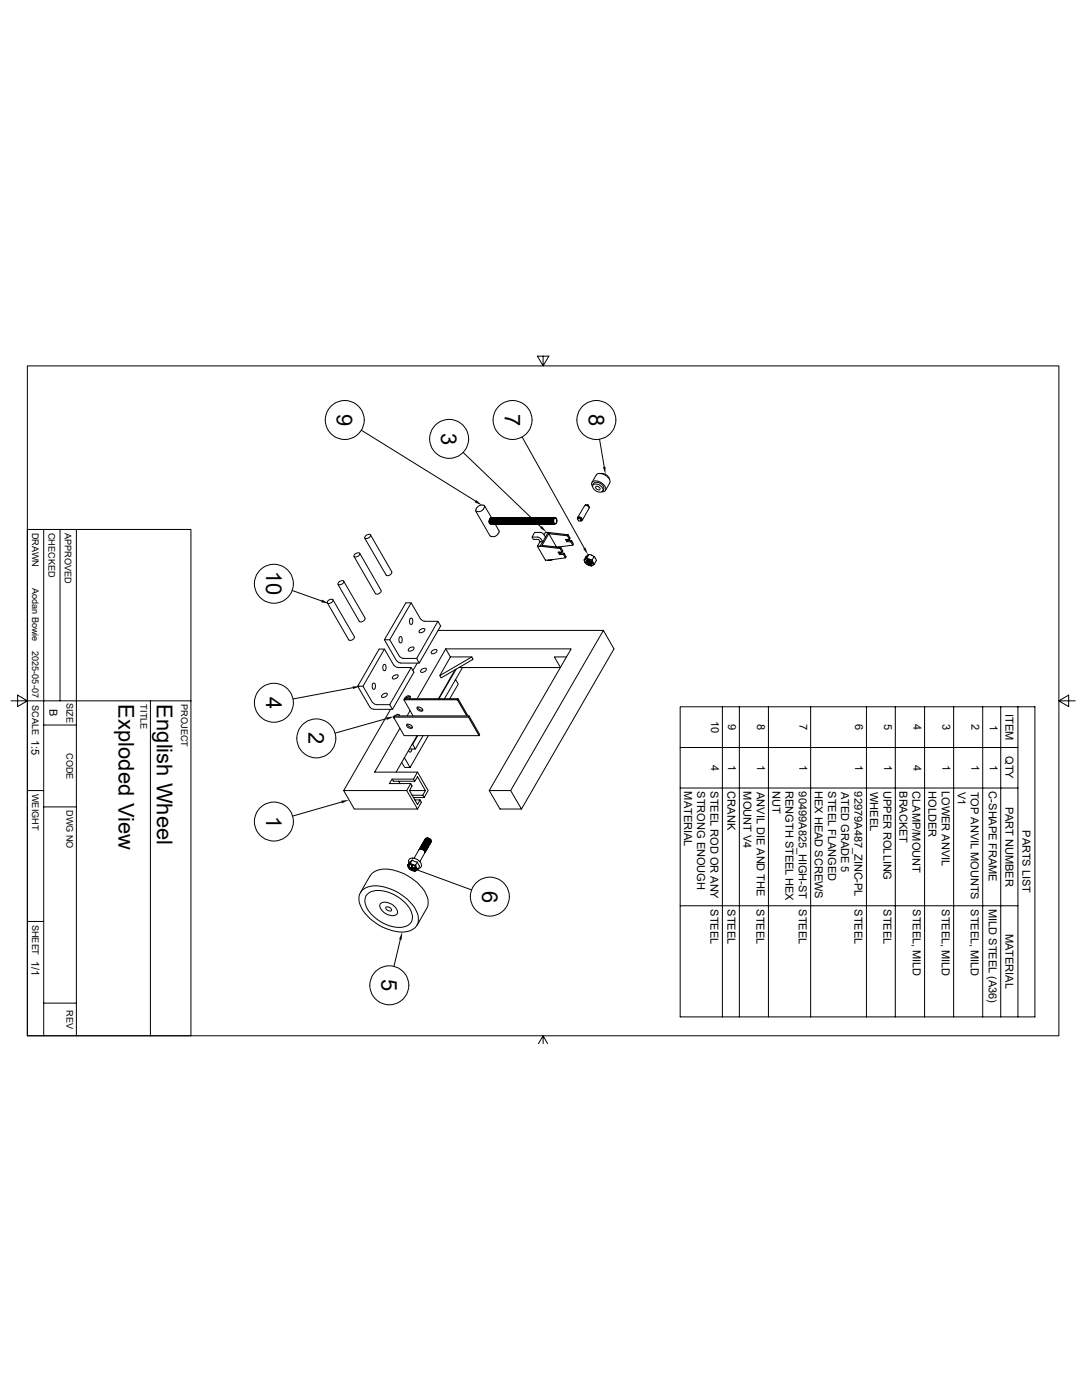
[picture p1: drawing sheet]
<svg xmlns="http://www.w3.org/2000/svg" width="216mm" height="279mm" viewBox="0 0 216 279" stroke-linecap="round" stroke-linejoin="round" font-family="sans-serif">
<g fill="none" stroke="#000" stroke-width=".2">
<path d="M5.5 73h205.8v133.7h-205.8zM108.4 71.1v1.9l-1.2-1.9h2.3l-1.1 1.9M72.1 85.9l22.8 14.1M92.4 90.3l15.5 14.9M104.2 87.2l12.4 22.2M118.1 96.3l.9-1.5a1.49 1.49 0 0 1 2 .2l.7 .7v.7M118.2 97.1a.75 .75 0 0 1 .1-1 .75 .75 0 0 1 1-.1 1.88 1.88 0 0 1 1.6 1.7 .65 .65 0 0 1-.8 .5M118.3 96.8a1.28 1.28 0 0 1 2 1.2 1.24 1.24 0 0 1-1.4 0 1.24 1.24 0 0 1-.6-1.2zM118.4 96.5l-.2 .3M118.5 96.5a1.29 1.29 0 0 1 1.9 1.2M119 97.1a.52 .52 0 0 1 .5 .1 .52 .52 0 0 1 .1 .5 .52 .52 0 0 1-.5-.1 .52 .52 0 0 1-.1-.5zM119.6 87.7l1 5.5"/>
<path d="M119.8 94.5a1.59 1.59 0 0 1 1.8 1M120.5 97.7l-.2 .3M121.7 96.4l-.9 1.5M5.5 105.7h32.6v101h-32.6zM8.7 105.7v101M12 105.7v34.2M15.2 105.7v101M58.3 117.9l5.9 2M65.5 119.8l.6-.2 .3 .1a.78 .78 0 0 1-1.1 .7zM66.4 119.7l4.3 7.3M67.4 116.6l4.3 7.4a.74 .74 0 0 0 1.1-.6M67.6 116.1l.7-.2 .3 .1a.78 .78 0 0 1-1.1 .6z"/>
<path d="M68.6 116l4.3 7.4M70.7 111.1l4.2 7.4M70.8 110.6l.7-.3 .3 .1a.78 .78 0 0 1-1.1 .7zM71.8 110.4l4.2 7.4M72.8 107.4l4.2 7.4a.74 .74 0 0 0 1.1-.6M73 106.9l.6-.3 .3 .1a.78 .78 0 0 1-1.1 .7zM73.9 106.7l4.3 7.4M76 117.9a.74 .74 0 0 1-1.1 .5M94.9 102l2.9 5M95 101.6v.4l.2 .1M95.2 101.3l-.2 .3M95.2 101.3a1.18 1.18 0 0 1 1.4-.4l.1 .1a1.42 1.42 0 0 1-.9 1.1h-.1"/>
<path d="M95.2 102.1h.4M96.7 101l1.4 2.3M97.6 104.1l.1 .3 .3 .2M97.6 103.8v.6l.4 .2M97.6 103.8a.66 .66 0 0 0 .4 .8M97.6 104l.1 .3M97.7 103.7l-.1 .1M97.7 103.5a.72 .72 0 0 0 .4 1.1M97.7 103.5v.3M97.8 106.9l.3 .2M97.9 103.4l-.2 .1M97.9 103.5v.8"/>
<path d="M97.9 103.3h.1M98 104.6h.1M98 103.5v.8M98.1 107.1h.5M98.2 103.3a.72 .72 0 0 0-.4 .7 .72 .72 0 0 0 .5 .6M98.2 103.5v.8M98.2 103.3a.68 .68 0 0 0-.4 .7 .68 .68 0 0 0 .5 .6M98.3 103.3a.74 .74 0 0 0 .1 1.3M98.3 103.3h.1M98.4 103.5l-.1 .4 .1 .4M98.4 103.3a.67 .67 0 0 0-.4 .7 .67 .67 0 0 0 .5 .6M98.5 103.3a.74 .74 0 0 0 .1 1.3"/>
<path d="M98.6 104.6h.1M98.6 103.5l-.1 .4 .1 .4M98.6 103.3a.67 .67 0 0 0-.4 .7 .67 .67 0 0 0 .5 .6M98.7 103.3a.72 .72 0 0 0-.4 .7 .72 .72 0 0 0 .5 .6l.8 1.4-.1 .3M98.8 103.5v.8M98.8 103.3a.67 .67 0 0 0-.5 .7 .67 .67 0 0 0 .5 .6M98.8 103.3a.74 .74 0 0 0 .2 1.3M98.8 103.3h.1M98.9 103.5v.8M98.9 103.3a.69 .69 0 0 0-.3 .7 .69 .69 0 0 0 .4 .6M99.1 103.3a.74 .74 0 0 0 0 1.3M99.1 103.5v.8"/>
<path d="M99.1 103.3a.68 .68 0 0 0-.4 .7 .68 .68 0 0 0 .5 .6M99.1 104.6h.1M99.2 103.3a.72 .72 0 0 0-.4 .7 .72 .72 0 0 0 .5 .6M99.3 103.5l-.1 .4 .1 .4M99.3 103.3a.67 .67 0 0 0-.4 .7 .67 .67 0 0 0 .5 .6M99.4 103.3a.74 .74 0 0 0 .1 1.3M99.5 103.5l-.1 .4 .1 .4M99.5 103.3a.67 .67 0 0 0-.4 .7 .67 .67 0 0 0 .5 .6M99.6 106.3l-.5 .5-.5 .3M99.6 103.3a.72 .72 0 0 0-.4 .7 .72 .72 0 0 0 .5 .6 .68 .68 0 0 1-.5-.6 .68 .68 0 0 1 .5-.7M99.7 103.5v.8M99.8 103.3a.72 .72 0 0 0-.4 .7 .72 .72 0 0 0 .5 .6"/>
<path d="M99.8 103.5v.8M99.8 103.3a.69 .69 0 0 0-.4 .7 .69 .69 0 0 0 .5 .6M100 103.5v.8M100 104.6a.72 .72 0 0 1-.4-.6 .72 .72 0 0 1 .3-.7 .73 .73 0 0 0-.3 .7 .73 .73 0 0 0 .5 .6M100.1 103.3a.72 .72 0 0 0-.4 .7 .72 .72 0 0 0 .5 .6M100.2 103.5l-.1 .4 .1 .4M100.2 103.3a.67 .67 0 0 0-.4 .7 .67 .67 0 0 0 .5 .6M100.2 103.3a.76 .76 0 0 0 .2 1.3M100.2 103.3h.1M100.4 103.5l-.2 .4 .2 .4M100.4 103.3a.67 .67 0 0 0-.5 .7 .67 .67 0 0 0 .6 .6M100.5 103.5v.8"/>
<path d="M100.6 104.6a.72 .72 0 0 1-.5-.6 .72 .72 0 0 1 .4-.7 .71 .71 0 0 0-.4 .7 .71 .71 0 0 0 .5 .6M100.7 103.3a.72 .72 0 0 0-.4 .7 .72 .72 0 0 0 .5 .6M100.7 103.5v.8M100.7 103.3a.69 .69 0 0 0-.4 .7 .69 .69 0 0 0 .5 .6M100.8 103.3a.74 .74 0 0 0 .1 1.3M100.8 103.3h.1M100.9 103.5v.8M100.9 103.3a.68 .68 0 0 0-.4 .7 .68 .68 0 0 0 .5 .6M101 103.3a.72 .72 0 0 0-.4 .7 .72 .72 0 0 0 .5 .6M101 103.5v.4l.1 .4M101.1 103.3a.67 .67 0 0 0-.4 .7 .67 .67 0 0 0 .5 .6M101.1 103.3a.76 .76 0 0 0 .2 1.3"/>
<path d="M101.1 103.3h.1M101.3 103.5v.8M101.3 103.3a.67 .67 0 0 0-.5 .7 .67 .67 0 0 0 .5 .6M101.3 103.3a.74 .74 0 0 0 .2 1.3M101.3 103.3h.1M101.4 103.5v.8M101.4 103.3a.69 .69 0 0 0-.3 .7 .69 .69 0 0 0 .4 .6M101.6 103.3a.72 .72 0 0 0-.4 .7 .72 .72 0 0 0 .4 .6 .7 .7 0 0 1-.4-.6 .7 .7 0 0 1 .4-.7M101.6 103.5v.8M101.7 103.3a.72 .72 0 0 0-.4 .7 .72 .72 0 0 0 .5 .6M101.8 103.5l-.1 .4 .1 .4M101.8 103.3a.68 .68 0 0 0-.4 .7 .68 .68 0 0 0 .5 .6"/>
<path d="M101.9 103.3a.74 .74 0 0 0 0 1.3M101.9 103.5v.4l.1 .4M101.9 104.6h.1M102 103.3a.67 .67 0 0 0-.4 .7 .67 .67 0 0 0 .5 .6M102.1 103.3a.74 .74 0 0 0 .1 1.3 .68 .68 0 0 1-.5-.6 .68 .68 0 0 1 .5-.7M102.2 103.5v.8M102.3 103.3a.72 .72 0 0 0-.4 .7 .72 .72 0 0 0 .5 .6M102.3 103.5v.8M102.3 103.3a.69 .69 0 0 0-.4 .7 .69 .69 0 0 0 .5 .6M102.4 103.3a.74 .74 0 0 0 .1 1.3M102.5 103.5v.8M102.5 103.3a.69 .69 0 0 0-.4 .7 .69 .69 0 0 0 .5 .6"/>
<path d="M102.5 104.6h.1M102.6 103.3a.72 .72 0 0 0-.4 .7 .72 .72 0 0 0 .5 .6M102.7 103.5l-.1 .4 .1 .4M102.7 103.3a.68 .68 0 0 0-.4 .7 .68 .68 0 0 0 .5 .6M102.7 103.3a.74 .74 0 0 0 .2 1.3M102.7 103.3h.1M102.8 103.5l-.1 .4 .2 .4M102.9 103.3a.67 .67 0 0 0-.5 .7 .67 .67 0 0 0 .6 .6M103 103.3a.73 .73 0 0 0-.4 .7 .73 .73 0 0 0 .4 .6M103 103.5v.8M103 103.3a.67 .67 0 0 0-.4 .7 .67 .67 0 0 0 .5 .6M103 104.6h.1"/>
<path d="M103.2 103.3a.72 .72 0 0 0-.4 .7 .72 .72 0 0 0 .5 .6M103.2 103.5v.8M103.2 103.3a.69 .69 0 0 0-.4 .7 .69 .69 0 0 0 .5 .6M103.3 103.3a.74 .74 0 0 0 .1 1.3M103.3 103.3h.1M103.4 103.5v.8M103.4 103.3a.69 .69 0 0 0-.4 .7 .69 .69 0 0 0 .5 .6M103.5 103.3a.72 .72 0 0 0-.4 .7 .72 .72 0 0 0 .5 .6M103.5 103.5v.4l.1 .4M103.5 103.3a.68 .68 0 0 0-.3 .7 .68 .68 0 0 0 .5 .6M103.7 103.3a.76 .76 0 0 0 .1 1.3M103.7 103.5l-.1 .4 .2 .4"/>
<path d="M103.8 103.3a.67 .67 0 0 0-.5 .7 .67 .67 0 0 0 .5 .6M103.8 103.3a.74 .74 0 0 0 .2 1.3M103.9 103.5v.8M103.9 103.3a.67 .67 0 0 0-.4 .7 .67 .67 0 0 0 .5 .6M104.1 103.3a.72 .72 0 0 0-.4 .7 .72 .72 0 0 0 .4 .6 .7 .7 0 0 1-.4-.6 .7 .7 0 0 1 .4-.7M104.1 103.5v.8M104.2 103.3a.72 .72 0 0 0-.4 .7 .72 .72 0 0 0 .5 .6M104.3 103.5v.8M104.3 103.3a.69 .69 0 0 0-.4 .7 .69 .69 0 0 0 .5 .6M104.4 103.3a.74 .74 0 0 0 0 1.3M104.4 103.5v.4l.1 .4M104.4 104.6h.1"/>
<path d="M104.5 103.3a.67 .67 0 0 0-.4 .7 .67 .67 0 0 0 .5 .6M104.6 103.3a.76 .76 0 0 0 0 1.3M104.6 103.5l-.1 .4 .1 .4M104.6 103.3a.67 .67 0 0 0-.4 .7 .67 .67 0 0 0 .5 .6M104.7 103.3a.74 .74 0 0 0 .2 1.3M104.8 103.5v.8M104.8 103.3a.67 .67 0 0 0-.4 .7 .67 .67 0 0 0 .5 .6M104.9 103.3a.71 .71 0 0 0-.4 .7 .71 .71 0 0 0 .5 .6M105 103.5v.8M105 103.3a.69 .69 0 0 0-.4 .7 .69 .69 0 0 0 .5 .6M105 104.6h.1M105.1 103.3a.72 .72 0 0 0-.4 .7 .72 .72 0 0 0 .5 .6"/>
<path d="M105.2 103.5v.8M105.2 103.3a.69 .69 0 0 0-.4 .7 .69 .69 0 0 0 .4 .6M105.3 103.3a.72 .72 0 0 0-.4 .7 .72 .72 0 0 0 .5 .6M105.3 103.5l-.1 .4 .2 .4M105.4 103.3a.67 .67 0 0 0-.5 .7 .67 .67 0 0 0 .6 .6M105.5 103.3a.76 .76 0 0 0 0 1.3M105.5 103.5l-.1 .4 .1 .4M105.5 103.3a.67 .67 0 0 0-.4 .7 .67 .67 0 0 0 .5 .6M105.7 103.3a.72 .72 0 0 0-.4 .7 .72 .72 0 0 0 .4 .6M105.7 103.5v.8M105.7 103.3a.67 .67 0 0 0-.4 .7 .67 .67 0 0 0 .5 .6M105.9 103.5v.8"/>
<path d="M105.9 104.6a.72 .72 0 0 1-.4-.6 .72 .72 0 0 1 .3-.7 .74 .74 0 0 0 .2 1.3M106 103.3a.72 .72 0 0 0-.4 .7 .72 .72 0 0 0 .5 .6M106 103.5v.8M106 103.3a.69 .69 0 0 0-.3 .7 .69 .69 0 0 0 .4 .6M106.1 103.3a.74 .74 0 0 0 .2 1.3M106.1 103.3h.1M106.2 107.2l.2 .5h1.1l.2 .4-.5 .9 1.6 2.8h1.2l.3-.1M106.2 103.5l-.1 .4 .2 .4M106.3 103.3a.67 .67 0 0 0-.5 .7 .67 .67 0 0 0 .5 .6M106.3 103.3a.74 .74 0 0 0 .1 1.3M106.4 103.5l-.1 .4 .1 .4M106.4 104.6h.1"/>
<path d="M106.4 103.3a.67 .67 0 0 0-.4 .7 .67 .67 0 0 0 .5 .6M106.6 103.3a.72 .72 0 0 0-.4 .7 .72 .72 0 0 0 .4 .6M106.6 103.5v.8M106.6 103.3a.67 .67 0 0 0-.4 .7 .67 .67 0 0 0 .5 .6M106.7 103.3a.74 .74 0 0 0 .1 1.3M106.7 103.3h.1M106.8 103.5v.8M106.8 103.3a.69 .69 0 0 0-.4 .7 .69 .69 0 0 0 .4 .6M106.9 103.3a.74 .74 0 0 0 0 1.3M106.9 103.5v.8M106.9 103.3a.69 .69 0 0 0-.3 .7 .69 .69 0 0 0 .4 .6M106.9 104.6h.1"/>
<path d="M107.1 103.3a.72 .72 0 0 0-.4 .7 .72 .72 0 0 0 .4 .6M107.1 103.5l-.1 .4 .1 .4M107.1 103.3a.67 .67 0 0 0-.4 .7 .67 .67 0 0 0 .5 .6M107.2 103.3a.74 .74 0 0 0 .1 1.3M107.3 103.5l-.1 .4 .1 .4M107.3 104.6h.1M107.3 103.3a.67 .67 0 0 0-.4 .7 .67 .67 0 0 0 .5 .6M107.4 103.3a.72 .72 0 0 0-.3 .7 .72 .72 0 0 0 .4 .6 .68 .68 0 0 1-.4-.6 .68 .68 0 0 1 .4-.7M107.5 103.5v.8M107.6 103.3a.72 .72 0 0 0-.4 .7 .72 .72 0 0 0 .5 .6M107.7 103.5v.8M107.7 103.3a.69 .69 0 0 0-.4 .7 .69 .69 0 0 0 .4 .6"/>
<path d="M107.7 109l4.1 .5M107.8 103.5v.8M107.9 104.6a.72 .72 0 0 1-.5-.6 .72 .72 0 0 1 .4-.7 .74 .74 0 0 0 .1 1.3M107.9 103.3a.72 .72 0 0 0-.3 .7 .72 .72 0 0 0 .4 .6M108 103.5l-.1 .4 .1 .4M108 103.3a.67 .67 0 0 0-.4 .7 .67 .67 0 0 0 .5 .6M108.1 103.3a.78 .78 0 0 0 .1 1.3M108.1 103.3h.1M108.2 103.5l-.1 .4 .1 .4M108.2 103.3a.67 .67 0 0 0-.4 .7 .67 .67 0 0 0 .5 .6M108.4 103.5v.8M108.4 104.6a.72 .72 0 0 1-.4-.6 .72 .72 0 0 1 .3-.7 .71 .71 0 0 0-.3 .7 .71 .71 0 0 0 .5 .6"/>
<path d="M108.5 103.3a.72 .72 0 0 0-.4 .7 .72 .72 0 0 0 .5 .6M108.5 103.5v.8M108.5 103.3a.69 .69 0 0 0-.3 .7 .69 .69 0 0 0 .4 .6M108.5 106.7l.3-.4h.5l-.5 .9M108.6 103.3a.74 .74 0 0 0 .2 1.3M108.6 103.3h.1M108.7 103.5v.8M108.7 103.3a.69 .69 0 0 0-.4 .7 .69 .69 0 0 0 .5 .6M108.8 103.3a.72 .72 0 0 0-.3 .7 .72 .72 0 0 0 .4 .6M108.8 107.2l-.6-.8-1.5-.1-.5 .9 1.5 .1 .6 .8h-.6M108.8 107.2l-1.1 1.8h-.5M108.9 103.5l-.1 .4 .1 .4"/>
<path d="M108.9 103.3a.67 .67 0 0 0-.4 .7 .67 .67 0 0 0 .5 .6M109 103.3a.78 .78 0 0 0 .1 1.3M109 103.3h.1M109.1 103.5l-.1 .4 .1 .4M109.1 103.3a.67 .67 0 0 0-.4 .7 .67 .67 0 0 0 .5 .6M109.2 103.3a.74 .74 0 0 0 .1 1.3M109.2 103.3h.1M109.3 103.5v.8M109.3 103.3a.67 .67 0 0 0-.5 .7 .67 .67 0 0 0 .5 .6M109.3 106.3l4.1 .4M109.4 103.3a.72 .72 0 0 0-.4 .7 .72 .72 0 0 0 .5 .6 .7 .7 0 0 1-.4-.6 .7 .7 0 0 1 .3-.7M109.4 103.5v.8"/>
<path d="M109.5 106.5l-1.3 2.3 3.7 .5 .4 .6-.2 .3h-.7l.2 .5M109.6 103.3a.72 .72 0 0 0-.4 .7 .72 .72 0 0 0 .4 .6M109.6 103.5v.8M109.6 103.3a.69 .69 0 0 0-.4 .7 .69 .69 0 0 0 .5 .6M109.7 103.3a.72 .72 0 0 0-.4 .7 .72 .72 0 0 0 .5 .6M109.8 103.5l-.1 .4 .1 .4M109.8 103.3a.67 .67 0 0 0-.4 .7 .67 .67 0 0 0 .5 .6M109.9 103.3a.76 .76 0 0 0 .1 1.3M110 103.5l-.1 .4 .1 .4M110 103.3a.67 .67 0 0 0-.4 .7 .67 .67 0 0 0 .5 .6M110.1 103.3a.72 .72 0 0 0-.4 .7 .72 .72 0 0 0 .5 .6M110.2 103.5v.8"/>
<path d="M110.2 103.3a.67 .67 0 0 0-.5 .7 .67 .67 0 0 0 .5 .6M110.3 103.3a.71 .71 0 0 0-.4 .7 .71 .71 0 0 0 .4 .6M110.3 103.5v.8M110.3 103.3a.69 .69 0 0 0-.4 .7 .69 .69 0 0 0 .5 .6M110.3 104.6h.1M110.4 103.3a.72 .72 0 0 0-.3 .7 .72 .72 0 0 0 .4 .6M110.5 103.5l-.1 .5 .1 .4M110.5 103.3a.69 .69 0 0 0-.4 .7 .69 .69 0 0 0 .5 .6M110.6 103.3a.74 .74 0 0 0 .1 1.3M110.6 103.5l-.1 .6M110.6 103.3h.1M110.7 103.3a.63 .63 0 0 0-.4 .7 .63 .63 0 0 0 .5 .6l.3-.4"/>
<path d="M110.8 103.3a.69 .69 0 0 0 0 1.2l.3-.2v-.5M111 109.2l-1.5-2.7 3.7 .4 .4 .8h-.8l.3 .4h.8l.4 .7-3 .4M111.1 103.8l-.2-.4-.4 .1 .1-.1 .1-.1 .3 .2 .1 .6M111.6 110.2l.2 .2h.8l.3 .7-.1 .2-.4-.6 .2-.3M111.8 110.4l-.2 .3h.8M111.9 109.3l-.1 .2 .3 .7M112.8 111.3l-3.5 .5M113.1 107.7l.1 .2M113.2 106.9l.2-.2 .3 .7-.1 .3M113.9 108.1l.1-.2 .4 .7-.1 .2M114 107.9h-.8l-.1 .2M115.2 103.5h.5"/>
<path d="M115.3 103.4v-.1a.52 .52 0 0 1 .6-.1 .52 .52 0 0 1 .2 .6M115.4 103.3h.5l.2 .5-.1 .2h-.5l-.3-.5zM115.9 103.3l-.2 .2 .3 .5M116.6 101l-1.3 2.3M116.7 101a.55 .55 0 0 1 .6 0 .55 .55 0 0 1 .2 .5l-1.3 2.3M116.8 100.9v-.1h.5l-.1 .2M116.8 111.6a1.21 1.21 0 0 1 1.6 1.1 1.16 1.16 0 0 1-1.7-.9zM117.1 111.8a.7 .7 0 0 0 1 .6M117.2 111.8l-.1 .3 .2 .3 .5 .2 .3-.1a.8 .8 0 0 1-1.1-.4M117.2 111.8a.68 .68 0 0 0 .9 .5M117.2 111.8a.74 .74 0 0 0 .9 .6M117.2 111.8l.4 .3 .5 .2a.74 .74 0 0 1-.9-.5z"/>
<path d="M117.2 112.3l.4 .2M117.3 111.8l-.3 .1 .1 .3 .7 .5M117.3 111.8l.8 .4v.2a.6 .6 0 0 1-.7 .1 .6 .6 0 0 1-.3-.7M117.3 112.2l.4 .2M117.3 100.8l.3 .5M117.3 112.4l.4 .1M117.3 112.1l.5 .3M117.4 112l.4 .3M117.4 111.8l.6 .3M117.4 111.9l.5 .3M117.5 110.7l-.2 .1a1.34 1.34 0 0 0-.7 1.2 1.44 1.44 0 0 0 1.7 .8l.3-.2M117.5 110.7l-.4 .6-.6 .5"/>
<path d="M117.5 110.7l1 .4M117.5 111.8l.4 .3M118.1 112.5a.74 .74 0 0 1-1.1-.6 .78 .78 0 0 1 1.1 .7M118.5 111.1l-.3 .7-1.1-.5M118.5 111.1l.5 .7-.4 .8-.4-.8M2.2 139.9h3.3l-2-1.2v2.3l2-1.1h32.6M30 139.9v66.8M65.3 120.3l4.3 7.4M70.4 137.2l-11.9 2.3M70.7 127.1a.74 .74 0 0 1-1.1 .6M71.4 136.9l2.4 4.2 .5 .4h.2M74.3 136.5l.3-.2a.76 .76 0 0 1 0 1.3 .86 .86 0 0 1-.3-1.1z"/>
<path d="M76.3 138.6l.7-.3 .3 .1a.78 .78 0 0 1-1.1 .7zM76.5 132.8l.2-.2a.76 .76 0 0 1 0 1.3 .86 .86 0 0 1-.2-1.1zM76.7 127.7l2.4 4.2M76.7 129.5l-4.3 7.4 1.9 3.3M78.5 134.9l.6-.2h.3a.78 .78 0 0 1-1.1 .7zM78.6 132.8l-1.9-3.3h-1.1l-4.2 7.4h1M78.6 132.8l.5 .3 .3 .1M79.2 131.9l.4 .3 .3 .1M79.4 133.2h2.6l.6 1-4.3 7.4h-3.7M79.7 127.2l.2-.2a.76 .76 0 0 1 0 1.3 .86 .86 0 0 1-.2-1.1zM80.4 131.4h2.7M80.6 139.7h10.7"/>
<path d="M80.7 139.4v.1M80.9 139.4l.5-.3h.5h-.5l-.5 .4M81.7 129.4l.6-.3 .3 .1a.78 .78 0 0 1-1.1 .7zM81.8 123.5l.2-.1a.76 .76 0 0 1 0 1.2 .86 .86 0 0 1-.2-1.1zM81.8 139.2a.46 .46 0 0 0-.4-.4 .46 .46 0 0 0-.5 .3l-.1 .3M81.8 139.2l-.1 .2M82 133.2l-4.2 7.4 .5 1M82 120.3l-4.2 7.4 1.9 3.2 .4 .4 .3 .1M83.3 132.3l-.9 1.5M83.8 125.7l.7-.3 .3 .1a.78 .78 0 0 1-1.1 .7zM83.9 123.5l-1.9-3.2h-1l-4.3 7.4h1.1M83.9 123.5l.5 .4 .3 .1"/>
<path d="M84.1 133.6l.7-.2h.2a.74 .74 0 0 1-1.1 .7zM84.7 124h2.7l.5 .9-4.2 7.4h-3.8M86.2 129.9l.7-.3 .3 .1a.74 .74 0 0 1-1.1 .6zM87.4 124l-4.3 7.4 .6 .9M87.4 125.8h33l2.1 3.7-18.4 32h-4.3l-2.2-3.7M87.7 139.3l.1 .1M87.8 134.8l6.3-3.7 .3 .5-6.4 3.7zM88.9 129.5l-5.7 9.9M88.9 129.5l1 1.6M90.8 133.6l-3.3 5.8M90.9 135.6l.5 .9-1.7 2.9M91 133.6l-3.4 5.7"/>
<path d="M91.4 139.4h-10.7l-.1 .3 1.8 3.2M92.3 133.2l-3.6 6.2M94.1 131.1h-4.2l-2.1 3.7M113 131.1h-2.4l1.2 2.1h-20.2M120.4 125.8l-18.5 32h-4.3l16.4-28.3h-25.1M211.3 139.9l1.9 1.1v-2.3l-1.9 1.2h3.2M5.5 157.8h3.2M8.7 144.7h6.5M74.3 140.2l.5 .3 .3 .1M75.1 140.6h2.7M77.1 143.4l-10.2 2.9M77.9 141.6l-9.3 16.2 2.1 3.7h12.6l.8-1.4-.3-.5"/>
<path d="M78.2 155.5l.3 .4h4.3l.5-.9 1.6 2.8M78.5 143.1h15M78.6 143.2l.1 .2M79.5 155.9l.3 .5M79.7 142.9a.51 .51 0 0 0-.5-.4 .51 .51 0 0 0-.5 .4M79.8 145.3l-5 8.8h8.5l-.8 1.4h-4.3l-.5 .9h4.3l-.8 1.4h-12.6M80.7 151.2l1.1 2h-1l-.7-1.1M81.2 157.8l2.1 3.7M81.2 144.6a.78 .78 0 0 1 1.1 .7 .78 .78 0 0 1-1.1-.7zM81.3 144.5a.9 .9 0 0 0 1 .6M81.7 157.8h3.2l-.5 .9h-2.2M81.7 157.8l1.6 2.8 .5-1h-1"/>
<path d="M81.8 141.8l-.6 1.1M82 156.4l.2 .4-.5 1M82.2 149.5l-.3 .6h-.2l-.2-.3M82.3 148.5l.6 1h-1.2M82.5 155.5l.3 .4M82.5 159.2h2.1M83.2 146.8l-4.2 7.3M83.2 141.2a.78 .78 0 0 1 1.1 .7 .78 .78 0 0 1-1.1-.7zM83.3 154.1l2.1 3.7-.8 1.4-.2-.5M83.3 141.1a.9 .9 0 0 0 1.1 .6M83.4 146.8l-1.1 1.7h-.1M84.4 146.8l-1.5 2.7"/>
<path d="M85.5 146.8l-3.7 6.4M93.1 142.9l-1.8-3.2 .1-.3 2 3.5M93.6 142.9h-14.9l-.2 .2 2.1 3.7h15M93.6 142.9l2.1 3.7-.1 .2-2.1-3.7zM101.9 157.8l2.2 3.7M135.7 141.1h70.8v61.8h-70.8zM135.7 149.2h67.4M135.7 157.3h67.4M144.1 141.1v61.8M147.5 141.1v61.8M153.3 141.1v61.8M161.8 141.1v61.8"/>
<path d="M172.9 141.1v61.8M178.6 141.1v61.8M184.5 141.1v61.8M190.3 141.1v61.8M196.1 141.1v61.8M199.7 141.1v61.8M203.1 141.1v61.8M8.7 161h6.5M68.2 160.1l-9.8 2.8M72.2 177.8a4.9 4.9 0 0 1 5.1-.6 9 9 0 0 1 6.1 5.6 2.54 2.54 0 0 1-2.3 3.1 9.6 9.6 0 0 1-9.3-5.3l-.1-.6a2.69 2.69 0 0 1 .5-2.2zM73.3 178.5a4 4 0 0 1 4.2-.4 7.5 7.5 0 0 1 4.7 4.2 1.89 1.89 0 0 1-1.6 2.7 7.4 7.4 0 0 1-7.7-4.5 2.02 2.02 0 0 1 .4-2zM73.8 174.8l-1.9 3.3"/>
<path d="M73.9 174.8a3.7 3.7 0 0 1 4-1.3 10.2 10.2 0 0 1 7.1 4.9 3.1 3.1 0 0 1 .1 2.9l-1.9 3.4M81.3 172.7l.2 .4M81.5 173.1l-.1-.3a.82 .82 0 0 1 1.4 0l.3 .3M81.5 173.1a1.19 1.19 0 0 0 1.6 .5v-.5M81.5 173.1l.5 .6 .8 .2 .6-.4M81.6 172.2a.77 .77 0 0 1 .2-.9 .77 .77 0 0 1 1 0 1.45 1.45 0 0 1 1.2 1.8l-.5 .2M81.7 172.6a1.14 1.14 0 0 1 1.4 .8l-.1 .2a.95 .95 0 0 1-1.4-.9zM81.8 172.6a.68 .68 0 0 0 .1 .7 .68 .68 0 0 0 .7 .3l.3-.1 .1-.2M81.9 172.3l-.6 .4M81.9 172.3l1 .4M82 173.3v.1M82 173.3l.3-.2-.3 .3"/>
<path d="M82 172.5v.1M82 172.6l.3 .3M82.1 172.6l.2 .3zM82.1 172.6h.1M82.3 171.7l.4 .2a.61 .61 0 0 1 .8 .6l.2 .3-.3 .7M82.3 171.7l-.6 .3-.4 .7M82.3 171.7l-.4 .6M82.6 173.1l.5 .3M82.9 173.5l11.2 4.1M82.9 172.7l.2 .4M83.1 173.1l.3 .4M83.3 172l-.4 .7"/>
<path d="M83.6 169.5a.76 .76 0 0 1 1.2 .7M83.7 169.6a.74 .74 0 0 1 1.1 .6M83.7 169.4a.75 .75 0 0 1 1.2 .6M83.7 169.5a.67 .67 0 0 1 .8-.1 .67 .67 0 0 1 .3 .7M83.8 169.3a.76 .76 0 0 1 1.2 .5M83.8 169.3a.69 .69 0 0 1 .8-.1 .69 .69 0 0 1 .3 .7M83.9 169.1a.79 .79 0 0 1 1.2 .6M83.9 169.2a.68 .68 0 0 1 .7-.1 .68 .68 0 0 1 .4 .7M83.9 169.1a.67 .67 0 0 1 .8-.2 .67 .67 0 0 1 .4 .7M84 169h-.1a.75 .75 0 0 1 1.2 .6M84 168.9a.76 .76 0 0 1 1.3 .5M84 168.9a.69 .69 0 0 1 .8-.1 .69 .69 0 0 1 .4 .7"/>
<path d="M84.1 168.8a.69 .69 0 0 1 .8-.2 .69 .69 0 0 1 .4 .7M84.2 168.7h-.1a.79 .79 0 0 1 1.2 .6M84.2 168.6a.71 .71 0 0 1 .8-.1 .71 .71 0 0 1 .3 .7M84.2 168.6a.75 .75 0 0 1 1.2 .6M84.2 168.5a.72 .72 0 0 1 .8-.1 .72 .72 0 0 1 .4 .7M84.2 169.4l.4 .3M84.3 168.4a.76 .76 0 0 1 1.2 .6M84.3 168.4a.67 .67 0 0 1 .8-.2 .67 .67 0 0 1 .4 .7M84.3 169.3l.4 .2M84.4 168.3a.77 .77 0 0 1 1.2 .6M84.4 168.2a.69 .69 0 0 1 .8-.1 .69 .69 0 0 1 .4 .7M84.4 169.2l.4 .2"/>
<path d="M84.5 168.1a.77 .77 0 0 1 1.1 .6M84.5 168.1a.68 .68 0 0 1 .8-.1 .68 .68 0 0 1 .3 .6M84.5 169l.4 .2M84.5 168.9l.5 .2M84.6 168.7l.4 .3M84.7 167.9h-.1a.73 .73 0 0 1 1.2 .5M84.7 167.8a.69 .69 0 0 1 .7-.1 .69 .69 0 0 1 .4 .7M84.7 167.7a.7 .7 0 0 1 .8-.1 .7 .7 0 0 1 .4 .7M84.7 168.6l.4 .2M84.8 170.2l-1 1.8M84.8 167.6a.68 .68 0 0 1 .7-.1 .68 .68 0 0 1 .4 .7M84.8 170.1h.1"/>
<path d="M84.8 170.1a.75 .75 0 0 0-1.2-.6l-1 1.8M84.8 168.4l.4 .3M84.8 167.6a.77 .77 0 0 1 1.2 .5h-.1M84.8 167.5a.67 .67 0 0 1 .8-.1 .67 .67 0 0 1 .4 .7M84.9 168.3l.4 .2M84.9 167.4a.82 .82 0 0 1 1.1 .3M85 168.1l.4 .3M85 167.3l.4-.1 .6 .4M85 168l.5 .2M85.1 167.9l.5 .2M85.2 167.7l.4 .2M85.3 167.2h.1"/>
<path d="M85.3 167.3l.6 .3M85.3 167.6l.4 .2M85.4 167.4l.4 .3M85.5 167.3l.4 .2M85.7 168.5a.67 .67 0 0 0-.4-.7 .67 .67 0 0 0-.8 .2 .81 .81 0 0 1 1.3 .6M85.9 167.6h.1M86 167.7v.3M5.5 183.9h3.2M75.9 180.4a1.98 1.98 0 0 1 2.6 .3l.5 .6a.86 .86 0 0 1 .2 1.1 .86 .86 0 0 1-1 .4 2.62 2.62 0 0 1-2.4-2.1zM77 181.1a.78 .78 0 0 1 1.1 .6 .78 .78 0 0 1-1.1-.6zM79.9 187.5l-1.3 5.3M135.7 180.8h67.4"/>
<path d="M8.7 200.2h6.5M107.4 208.3l1-1.6v1.6M108.4 206.7l.9 1.6"/>
<circle cx="68.8" cy="83.8" r="3.9"/>
<circle cx="89.6" cy="87.6" r="3.9"/>
<circle cx="102.3" cy="83.8" r="3.9"/>
<circle cx="119" cy="83.8" r="3.9"/>
<circle cx="54.7" cy="116.5" r="3.9"/>
<circle cx="54.7" cy="140.2" r="3.9"/>
<circle cx="63.1" cy="147.3" r="3.9"/>
<circle cx="54.7" cy="163.9" r="3.9"/>
<circle cx="97.8" cy="178.9" r="3.9"/>
<circle cx="77.7" cy="196.6" r="3.9"/>
</g>
<path d="M95 99.8l1.2 1-1.5-.6zM120.3 93.2l.5-.1v1.6zM64.3 119.7l1.4 .8-1.6-.3zM108.1 105l1 1.3-1.3-.9zM116.4 109.5l.4-.2 .5 1.4zM70.4 137l1.5-.1-1.5 .6zM68.1 159.8l1.5-.2-1.4 .7zM77 143.2l1.6-.2-1.4 .7zM81.4 172.9l1.6 .3-.2 .5zM80.3 186l-.2 1.6-.5-.1z" fill="#000"/>
<g font-size="4.4">
<text x="67.2" y="82.6" transform="rotate(90 67.2 82.6)">9</text>
<text x="100.7" y="82.6" transform="rotate(90 100.7 82.6)">7</text>
<text x="117.5" y="82.6" transform="rotate(90 117.5 82.6)">8</text>
<text x="88.1" y="86.4" transform="rotate(90 88.1 86.4)">3</text>
<text x="53.1" y="114" transform="rotate(90 53.1 114)">10</text>
<text x="23.6" y="140.5" transform="rotate(90 23.6 140.5)">Exploded View</text>
<text x="31.3" y="140.5" transform="rotate(90 31.3 140.5)">English Wheel</text>
<text x="53.1" y="139.1" transform="rotate(90 53.1 139.1)">4</text>
<text x="61.6" y="146.2" transform="rotate(90 61.6 146.2)">2</text>
<text x="53.1" y="162.9" transform="rotate(90 53.1 162.9)">1</text>
<text x="96.2" y="177.8" transform="rotate(90 96.2 177.8)">6</text>
<text x="76.2" y="195.5" transform="rotate(90 76.2 195.5)">5</text>
</g>
<g font-size="2.2">
<text x="9.9" y="141.6" transform="rotate(90 9.9 141.6)">B</text>
<text x="141.9" y="143.9" transform="rotate(90 141.9 143.9)">10</text>
<text x="200.6" y="142.5" transform="rotate(90 200.6 142.5)">ITEM</text>
<text x="6.3" y="147.7" transform="rotate(90 6.3 147.7)">1:5</text>
<text x="145.3" y="144.5" transform="rotate(90 145.3 144.5)">9</text>
<text x="151.1" y="144.5" transform="rotate(90 151.1 144.5)">8</text>
<text x="159.6" y="144.5" transform="rotate(90 159.6 144.5)">7</text>
<text x="170.6" y="144.5" transform="rotate(90 170.6 144.5)">6</text>
<text x="176.4" y="144.5" transform="rotate(90 176.4 144.5)">5</text>
<text x="182.2" y="144.6" transform="rotate(90 182.2 144.6)">4</text>
<text x="188.1" y="144.5" transform="rotate(90 188.1 144.5)">3</text>
<text x="193.8" y="144.5" transform="rotate(90 193.8 144.5)">2</text>
<text x="197.5" y="144.6" transform="rotate(90 197.5 144.6)">1</text>
<text x="141.9" y="152.7" transform="rotate(90 141.9 152.7)">4</text>
<text x="145.3" y="152.7" transform="rotate(90 145.3 152.7)">1</text>
<text x="151.1" y="152.7" transform="rotate(90 151.1 152.7)">1</text>
<text x="159.6" y="152.7" transform="rotate(90 159.6 152.7)">1</text>
<text x="170.6" y="152.7" transform="rotate(90 170.6 152.7)">1</text>
<text x="176.4" y="152.7" transform="rotate(90 176.4 152.7)">1</text>
<text x="182.2" y="152.6" transform="rotate(90 182.2 152.6)">4</text>
<text x="188.1" y="152.7" transform="rotate(90 188.1 152.7)">1</text>
<text x="193.8" y="152.7" transform="rotate(90 193.8 152.7)">1</text>
<text x="197.5" y="152.7" transform="rotate(90 197.5 152.7)">1</text>
<text x="200.7" y="150.9" transform="rotate(90 200.7 150.9)">QTY</text>
<text x="136.5" y="157.9" transform="rotate(90 136.5 157.9)">MATERIAL</text>
<text x="139.1" y="157.9" transform="rotate(90 139.1 157.9)">STRONG ENOUGH</text>
<text x="141.8" y="157.9" transform="rotate(90 141.8 157.9)">STEEL ROD OR ANY</text>
<text x="145.2" y="157.9" transform="rotate(90 145.2 157.9)">CRANK</text>
<text x="148.3" y="157.9" transform="rotate(90 148.3 157.9)">MOUNT V4</text>
<text x="151" y="158" transform="rotate(90 151 158)">ANVIL DIE AND THE</text>
<text x="154.1" y="157.9" transform="rotate(90 154.1 157.9)">NUT</text>
<text x="156.8" y="157.9" transform="rotate(90 156.8 157.9)">RENGTH STEEL HEX</text>
<text x="159.4" y="157.9" transform="rotate(90 159.4 157.9)">90499A825_HIGH-ST</text>
<text x="162.6" y="157.9" transform="rotate(90 162.6 157.9)">HEX HEAD SCREWS</text>
<text x="165.2" y="157.9" transform="rotate(90 165.2 157.9)">STEEL FLANGED</text>
<text x="167.9" y="158" transform="rotate(90 167.9 158)">ATED GRADE 5</text>
<text x="170.5" y="157.9" transform="rotate(90 170.5 157.9)">92979A487_ZINC-PL</text>
<text x="173.7" y="158" transform="rotate(90 173.7 158)">WHEEL</text>
<text x="176.3" y="157.9" transform="rotate(90 176.3 157.9)">UPPER ROLLING</text>
<text x="179.5" y="157.9" transform="rotate(90 179.5 157.9)">BRACKET</text>
<text x="182.1" y="157.9" transform="rotate(90 182.1 157.9)">CLAMP/MOUNT</text>
<text x="185.3" y="157.9" transform="rotate(90 185.3 157.9)">HOLDER</text>
<text x="187.9" y="157.9" transform="rotate(90 187.9 157.9)">LOWER ANVIL</text>
<text x="191.1" y="158" transform="rotate(90 191.1 158)">V1</text>
<text x="193.7" y="158" transform="rotate(90 193.7 158)">TOP ANVIL MOUNTS</text>
<text x="197.3" y="157.9" transform="rotate(90 197.3 157.9)">C-SHAPE FRAME</text>
<text x="200.6" y="161" transform="rotate(90 200.6 161)">PART NUMBER</text>
<text x="204" y="165.7" transform="rotate(90 204 165.7)">PARTS LIST</text>
<text x="141.8" y="181.4" transform="rotate(90 141.8 181.4)">STEEL</text>
<text x="145.2" y="181.4" transform="rotate(90 145.2 181.4)">STEEL</text>
<text x="151" y="181.4" transform="rotate(90 151 181.4)">STEEL</text>
<text x="159.4" y="181.4" transform="rotate(90 159.4 181.4)">STEEL</text>
<text x="170.5" y="181.4" transform="rotate(90 170.5 181.4)">STEEL</text>
<text x="176.3" y="181.4" transform="rotate(90 176.3 181.4)">STEEL</text>
<text x="182.1" y="181.4" transform="rotate(90 182.1 181.4)">STEEL, MILD</text>
<text x="187.9" y="181.4" transform="rotate(90 187.9 181.4)">STEEL, MILD</text>
<text x="193.7" y="181.4" transform="rotate(90 193.7 181.4)">STEEL, MILD</text>
<text x="197.3" y="181.4" transform="rotate(90 197.3 181.4)">MILD STEEL (A36)</text>
<text x="6.3" y="191.7" transform="rotate(90 6.3 191.7)">1/1</text>
<text x="200.6" y="186.4" transform="rotate(90 200.6 186.4)">MATERIAL</text>
</g>
<g font-size="1.8">
<text x="6.4" y="106.3" transform="rotate(90 6.4 106.3)">DRAWN</text>
<text x="9.7" y="106.3" transform="rotate(90 9.7 106.3)">CHECKED</text>
<text x="13" y="106.3" transform="rotate(90 13 106.3)">APPROVED</text>
<text x="6.4" y="117.3" transform="rotate(90 6.4 117.3)">Aodan Bowie</text>
<text x="6.4" y="129.9" transform="rotate(90 6.4 129.9)">2025-05-07</text>
<text x="6.4" y="140.6" transform="rotate(90 6.4 140.6)">SCALE</text>
<text x="13.3" y="140.2" transform="rotate(90 13.3 140.2)">SIZE</text>
<text x="28.1" y="140.5" transform="rotate(90 28.1 140.5)">TITLE</text>
<text x="36.2" y="140.5" transform="rotate(90 36.2 140.5)">PROJECT</text>
<text x="13.3" y="150.2" transform="rotate(90 13.3 150.2)">CODE</text>
<text x="6.4" y="158.4" transform="rotate(90 6.4 158.4)">WEIGHT</text>
<text x="13.3" y="161.7" transform="rotate(90 13.3 161.7)">DWG NO</text>
<text x="6.4" y="184.5" transform="rotate(90 6.4 184.5)">SHEET</text>
<text x="13.3" y="201.6" transform="rotate(90 13.3 201.6)">REV</text>
</g>
</svg>
